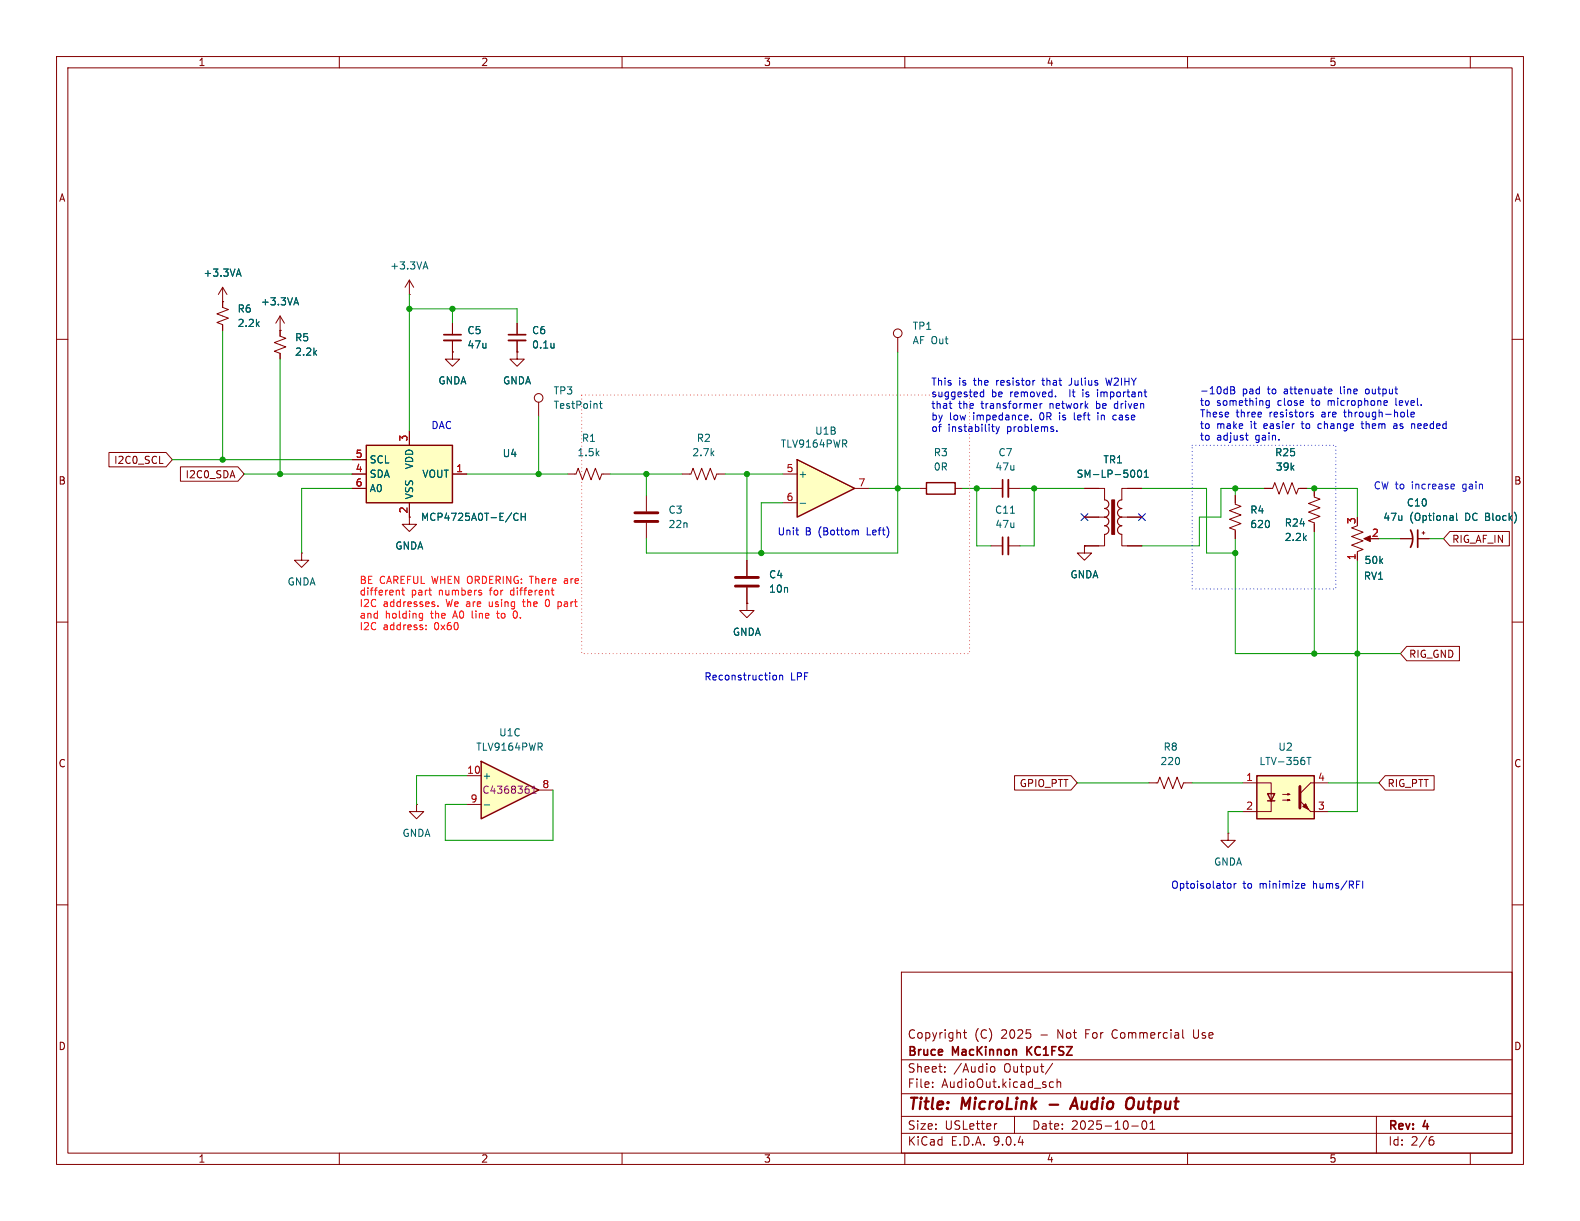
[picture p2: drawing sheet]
<svg xmlns="http://www.w3.org/2000/svg" width="279mm" height="216mm" viewBox="0 0 279 216" stroke-linecap="round" stroke-linejoin="round" font-family="sans-serif">
<g fill="none" stroke="#840000" stroke-width=".18">
<path d="M10 10h259.4v195.9h-259.4zM12 12h255.4v191.9h-255.4zM60 10v2M110 10v2M160 10v2M210 10v2M260 10v2M10 60h2M267.4 60h2M223.5 86.4h1.5l.4-1.1 .8 2.1 .7-2.1 .8 2.1 .8-2.1 .7 2.1 .4-1h1.5M240 93l-1 .3 2 .8-2 .8 2 .7-2 .8 2 .8-1 .3v1.6M241.6 95.3h1"/>
<path d="M10 110h2M267.4 110h2M10 160h2M159.4 171.9h108v32h-108zM267.4 160h2M159.4 197.4h108M159.4 193.4h108M159.4 187.4h108M164.9 192.1v.2M164.9 191.4v.1M167.1 189.4v.2M167.1 188.7v.1"/>
<path d="M170.4 182.6h.5M170.6 182.1v1.3l.3 .2M175.1 188.9l.3-.3 .4 .1 .1 .2v.4l-.1 .2-.4 .1-.3-.3M176.3 198.7l-.3 .1M179.4 197.4v3M185.6 192.1l.3 .2 .4-.1M186.1 188l-1.2 1.9M186.3 191.4l-.4-.1-.3 .1M186.9 191.4l.2-.1 .4 .1 .1 .9M186.9 190.8v1.5M200.1 199.1h1.2M202.1 198.3a.81 .81 0 0 0 .3 1.4l.2-.2 .2-.4-.2-.8"/>
<path d="M203.4 199.7h.8M203.4 198.6l.4-.4v1.5M209.1 182.1v1.3l.3 .2M211.1 182.1v1.2l.1 .2M243.4 197.4v6.5M60 203.9v2M110 203.9v2M159.4 200.4h108M160 203.9v2M210 203.9v2M253 201.6h.4l.2 .2-.1 .5-.5 .2M253.4 201l-.4 .1"/>
<path d="M260 203.9v2"/>
</g>
<path d="M185.6 195.3h1.5M189.2 196.1l.9-2 .5 2M189.5 195.5h.9M199.8 194.1l.5 .1a1.41 1.41 0 0 1-.2 1.8" fill="none" stroke="#840000" stroke-width=".4"/>
<path d="M181.6 185.1v1.5M182.5 185.1l-.9 .8" fill="none" stroke="#840000" stroke-width=".3"/>
<path d="M241.2 95.3l1.1-.6v1.1z" fill="#840000" stroke="#840000" stroke-width=".18"/>
<path d="M141 81.3l10.1 5.1-10.1 5z" fill="#ffffc2"/>
<path d="M141 81.3l10.1 5.1-10.1 5z" fill="none" stroke="#840000" stroke-width=".25"/>
<path d="M80 57.2v2M80 60.2v2M91.4 62.2v1.3h1.3l-1.3 1.3-1.2-1.3h1.2M91.4 62.2h.1M138.4 83.8h2.6M138.4 88.9h2.6M151.1 86.4h2.6M132.1 106.7v1.3h1.2l-1.2 1.2-1.3-1.2h1.3M132.1 106.7h.1" fill="none" stroke="#840000" stroke-width=".18"/>
<path d="M141.5 89h1" fill="none" stroke="#006464" stroke-width=".18"/>
<path d="M78.5 59.2h3" fill="none" stroke="#840000" stroke-width=".3"/>
<path d="M78.5 60.2h3" fill="none" stroke="#840000" stroke-width=".33"/>
<path d="M85.1 134.6l10.1 5.1-10.1 5.1z" fill="#ffffc2"/>
<path d="M163.8 85.3h5.1v2.1h-5.1zM85.1 134.6l10.1 5.1-10.1 5.1z" fill="none" stroke="#840000" stroke-width=".25"/>
<g fill="none" stroke="#840000" stroke-width=".18">
<path d="M72.4 52.1h.1M72.4 49.5l-.8 1.3M72.4 49.5l.8 1.3M72.4 49.5v2.6M91.4 57.2v2M80 62.2v1.3h1.3l-1.3 1.3-1.3-1.3h1.3M80 62.2h.1M91.4 60.2v2M95.2 71.1v2.6M53.3 97.8v1.3h1.3l-1.3 1.2-1.2-1.2h1.2M53.3 97.8h.1M72.4 91.4v1.3h1.3l-1.3 1.3-1.3-1.3h1.3"/>
<path d="M100.3 83.8h1.6l.3-1 .8 2 .8-2 .7 2 .8-2 .7 2 .4-1h1.5M132.1 99.1v2.8M162.6 86.4h1.2M168.9 86.4h1.3M175.3 96.5h2M178.3 96.5h2M191.8 96.5v1.3h1.2l-1.2 1.3-1.3-1.3h1.3M191.8 96.5h.1M218.4 87.6v1.6l1.1 .3-2.1 .8 2.1 .8-2.1 .7 2.1 .8-2.1 .7 1 .4v1.6M232.4 86.4v1.5l1 .4-2 .7 2 .8-2 .8 2 .7-2 .8 1 .4v1.5M247.6 95.3h2.1M250.7 95.3h2"/>
<path d="M251.5 94.2h.5M251.7 94v.5M132.1 103.9v2.8M82.5 137.2h2.6M95.2 139.7h2.6M203.2 138.4h1.5l.4-1 .8 2 .7-2 .8 2 .8-2 .7 2 .4-1h1.5M73.7 142.2v1.3h1.2l-1.2 1.3-1.3-1.3h1.3M73.7 142.2h.1M82.5 142.2h2.6M217.2 147.3v1.3h1.2l-1.2 1.3-1.3-1.3h1.3M217.2 147.3h.1"/>
<circle cx="95.2" cy="70.4" r=".76"/>
</g>
<path d="M74.9 47.2h.6M75.2 46.3l.5 1.3M98 60.7v.8M98 61.4l-.1 .1M106 71.4h.5M106.2 70.9v1.1l.3 .2M178.7 90.7h.7M256.9 91.2l.1 .8M257 92h-.2M257 91.5h-.2M257.6 90.7v1.1l.1 .2M85.6 142.3h1" fill="none" stroke="#006464" stroke-width=".18"/>
<path d="M94.1 139.4l.3-.4v1.3M94.1 140.3h.7" fill="none" stroke="#840084" stroke-width=".18"/>
<path d="M130 102.1h4.1M130 103.6h4.1" fill="none" stroke="#840000" stroke-width=".51"/>
<path d="M89.9 59.2h3.1M177.3 95v3M249.4 93.7a3.2 3.2 0 0 1 0 3.1M250.7 93.7v3.1" fill="none" stroke="#840000" stroke-width=".3"/>
<path d="M89.9 60.2h3.1M178.3 95v3" fill="none" stroke="#840000" stroke-width=".33"/>
<path d="M222.2 137.2h10.2v7.6h-10.2z" fill="#ffffc2"/>
<path d="M222.2 137.2h10.2v7.6h-10.2zM224.2 140.3h1.2l-.6 1.3zM224.2 141.6h1.2" fill="none" stroke="#840000" stroke-width=".25"/>
<g fill="none" stroke="#840000" stroke-width=".18">
<path d="M158.7 59.7v2.5M114.3 87.6v2.8M114.3 92.5v2.8M120.6 83.8h1.6l.4-1 .7 2 .8-2 .7 2 .8-2 .8 2 .3-1h1.6M175.3 86.4h2M178.3 86.4h2M191.8 86.4h3.5v2M191.8 91.4h2.5M195.3 94.5v2h-3.5M198.4 94.5v2h3.5M199.4 91.4h2.5M201.9 86.4h-3.5v2"/>
<path d="M219.7 138.4h5.1v3.3M234.9 138.4h-3.1l-1.9 1.9M224.8 141.6v1.9h-5.1M226.8 140.5h1.3l-.4 .1v-.3l.4 .2M226.8 141.5h1.3l-.4 .1v-.2l.4 .1M231.8 143.5h3.1"/>
<circle cx="158.7" cy="58.9" r=".76"/>
</g>
<path d="M112.3 90.7h4M112.3 92.2h4M229.9 139.1v3.8" fill="none" stroke="#840000" stroke-width=".51"/>
<g fill="#840000" stroke="#840000" stroke-width=".18">
<path d="M230.4 142.6l.5-.5 .5 1z"/>
<path d="M229.9 141.6l1.9 1.9z"/>
<path d="M194.3 91.4h1z"/>
<path d="M196.6 88.4h.5v6.1h-.5z"/>
<path d="M198.4 91.4h1z"/>
</g>
<path d="M200.4 83.1a.79 .79 0 0 1 0 1.3M201.3 83.3l.1-.2a.68 .68 0 0 1 .5 .7 .68 .68 0 0 1-.5 .6l-.1-.1-.2-.4zM202.4 84.4h.7M202.4 83.5l.3-.4v1.3M231.1 133.9h.7M231.5 133.9v1.3" fill="none" stroke="#006464" stroke-width=".18"/>
<path d="M195.3 88.4a.76 .76 0 0 1 .8 .8 .76 .76 0 0 1-.8 .7 .77 .77 0 0 1 .8 .8 .77 .77 0 0 1-.8 .7 .76 .76 0 0 1 .8 .8 .76 .76 0 0 1-.8 .8 .77 .77 0 0 1 .8 .7 .77 .77 0 0 1-.8 .8M198.4 88.4a.77 .77 0 0 0-.8 .8 .77 .77 0 0 0 .8 .7 .76 .76 0 0 0-.8 .8 .76 .76 0 0 0 .8 .7 .76 .76 0 0 0-.8 .8 .76 .76 0 0 0 .8 .8 .76 .76 0 0 0-.8 .7 .76 .76 0 0 0 .8 .8" fill="none" stroke="#840000" stroke-width=".2"/>
<path d="M177.3 84.8v3.1" fill="none" stroke="#840000" stroke-width=".3"/>
<path d="M178.3 84.8v3.1" fill="none" stroke="#840000" stroke-width=".33"/>
<path d="M64.8 78.7h15.2v10.2h-15.2z" fill="#ffffc2"/>
<path d="M64.8 78.7h15.2v10.2h-15.2z" fill="none" stroke="#840000" stroke-width=".25"/>
<g fill="none" stroke="#840000" stroke-width=".18">
<path d="M39.4 50.8v3.6l1 .3-2 .8 2 .8-2 .7 1 .4v1M39.4 53.3h.1M39.4 50.8l-.8 1.3M39.4 50.8l.7 1.3M49.5 58.4h.1M49.5 55.9v3.5l1 .4-2 .8 2 .7-2 .8 1 .4v1M49.5 55.9l-.7 1.3M49.5 55.9l.8 1.3M80 57.2v2M91.4 57.2v2M72.4 76.2v2.5M80 62.2h.1"/>
<path d="M80 60.2v2M91.4 62.2h.1M91.4 60.2v2M19.3 80h10.1l1.1 1.3-1.1 1.3h-10.1zM28.2 82h.6M31.9 82.5h10.2l1.1 1.3-1.1 1.3h-10.2zM62.2 81.3h2.6M62.2 83.8h2.6M62.2 86.4h2.6M72.4 88.9v2.5M80 83.8h2.5M132.1 99.1v2.8"/>
<path d="M191.8 96.5h.1M191.8 86.4h2.5M191.8 91.4h2.5M191.8 96.5h2.5M199.4 86.4h2.5M199.4 91.4h2.5M199.4 96.5h2.5M218.4 87.6v1.3M218.4 94v1.3M223.5 86.4h1.3M229.9 86.4h1.2M232.4 86.4v1.2"/>
<path d="M232.4 92.7v1.3M240 97.8v1.3M247.6 95.3h2.1M250.7 95.3h2M256.4 94h10.5v2.5h-10.5l-1.1-1.2zM132.1 106.7h.1M132.1 103.9v2.8M248.8 114.3h9.3v2.5h-9.3l-1.2-1.2zM179.4 137.2h10l1.1 1.2-1.1 1.3h-10zM245 137.2h8.6v2.5h-8.6l-1.2-1.3z"/>
</g>
<g fill="none" stroke="#006464" stroke-width=".18">
<path d="M41.9 48.5h.6M42.2 47.6l.4 1.2M52.1 53.6h.6M52.4 52.6l.4 1.3M98 60.7v.8M98 61.4l-.1 .1M91.6 90.9a.6 .6 0 0 0-.8 .4 .6 .6 0 0 0 .6 .7l.2-.1M92.2 90.7v1.3M92.2 91.4h.7M92.9 90.7v1.3M200.4 83.1a.79 .79 0 0 1 0 1.3M201.3 83.3l.1-.2a.68 .68 0 0 1 .5 .7 .68 .68 0 0 1-.5 .6l-.1-.1-.2-.4z"/>
<path d="M202.4 84.4h.7M202.4 83.5l.3-.4v1.3M256.9 91.2l.1 .8M257 92h-.2M257 91.5h-.2M257.6 90.7v1.1l.1 .2"/>
</g>
<g fill="none" stroke="#009600" stroke-width=".18">
<path d="M39.4 58.4v22.9M72.4 52.1v24.1M72.4 54.6h19v2.6M80 54.6v2.6M49.5 63.5v20.3M95.2 73.7v10.1M158.7 62.2v35.6h-44.4v-2.5M30.5 81.3h31.7M43.2 83.8h19M62.2 86.4h-8.9v11.4M82.5 83.8h17.8M107.9 83.8h12.7"/>
<path d="M114.3 83.8v3.8M128.3 83.8h10.1M132.1 83.8v15.3M138.4 88.9h-3.8v8.9M153.7 86.4h8.9M170.2 86.4h5.1M172.7 86.4v10.1h2.6M180.3 86.4h11.5M182.9 86.4v10.1h-2.6M201.9 86.4h11.5v11.4h5M218.4 95.3v20.3h29.2M218.4 86.4v1.2"/>
<path d="M223.5 86.4h-7.6v5h-3.8v5.1h-10.2M231.1 86.4h8.9v5M232.4 94v21.6M240 99.1v44.4h-5.1M243.8 95.3h3.8M252.7 95.3h2.6M82.5 137.2h-8.8v5M97.8 139.7v8.9h-19.1v-6.4h3.8M190.5 138.4h12.7M210.8 138.4h8.9M234.9 138.4h8.9M219.7 143.5h-2.5v3.8"/>
</g>
<path d="M191.2 90.8l1.2 1.2M192.4 90.8l-1.2 1.2M201.3 90.8l1.2 1.2M202.5 90.8l-1.2 1.2" fill="none" stroke="#000084" stroke-width=".18"/>
<g fill="none" stroke="#0000c2" stroke-width=".18">
<path d="M167.8 71.4h.5M168.1 72.1l.2 .1M173.9 68.9v1.3M173.9 69.4l-.3-.1-.3 .3 .2 .5h.4M175.3 75.4h.5M175.5 75v1.1l.3 .2M176.1 75.4l.3 .9M176.4 76.3l-.3 .4M176.7 75.4l-.3 .9M181.7 73.5l.1 .2-.6 .1M182.4 74.1v.1M183 67.3h-.2"/>
<path d="M183.2 71.4l.2 .3-.6 .1M183.3 72.1l-.1 .1M183.9 71.4v.8M184.3 71.4l-.4 .2M186.6 70v.2M186.9 76.2v.1M189.3 68.1h-.3M190 73v1.1l.2 .1M191.5 68.9v.1M191.5 69.3v.9M194.1 68.9v.1M194.1 69.3v.9"/>
<path d="M194.1 73v.1M194.1 73.4v.8M195.5 66.8l.3 1.3 .3-.9M196.8 74l.2 .2h.4M197.2 71.4l-.2 .2 .2 .5M197.4 73.5l-.4-.1-.2 .2M217.6 68.4h.5l.2 .2-.2 .4 .2 .1 .1 .3-.3 .2h-.5zM217.6 69h.5M220.2 77h.5M220.4 77.6l.3 .2M223.9 72l.3 .1M224.5 70.8v1.1l-.2 .1"/>
<path d="M224.5 70.9l-.4-.1-.2 .3 .1 .5h.5M231.8 73.2l.4 .2 .1 .1-.2 .2h-.4M231.8 72.9h.4M233.3 74.9l-.2 .3v.3l.2 .3M235.1 68.8l.4 .1v.2l-.6 .1M235.5 69.6h-.4M240.7 74.9h.5M240.9 74.5v1.1l.3 .2M241.6 68.9l-.1 .1 .1 .6M244.9 70.8l.4 .1v.2l-.6 .2M245.3 71.6l-.4 .1M246.5 75h.5"/>
<path d="M246.8 70.4v1.1l.2 .2M247 75.2l-.4 .1-.2 .2 .2 .3 .4-.1M248.9 72.5v1l.2 .2M249.5 73.3l.6-.1-.1-.3h-.3l-.2 .2 .1 .6h.4M249.8 74.9l.4 .2v.7M140.7 93.7h.5M141.1 94.6h.1M151.4 93.7l.4 .2v.7M136.7 119.5l.4-.1 .2 .2-.1 .6h-.3l-.2-.1M137.9 119.5l.1-.1 .3 .1 .1 .7M137.9 119.4v.8M217.1 156.3l.4-.1 .2 .3-.1 .4-.1 .2-.4-.1"/>
<path d="M218.2 156.2v.9M218.6 156.2l-.4 .3M230.3 156.2l.4 .1 .1 .2-.6 .1M230.7 157l-.4 .1M241 155.8v1.3"/>
</g>
<g fill="none" stroke="#ff0c08" stroke-width=".18">
<path d="M70.4 104.4l.2 .1v.7M71 104.4h.5M71.2 103.9v1.1l.3 .2M74.2 109.2h.5M74.2 108.5h.5M74.7 108.5v1l-.1 .2M75.3 111.2v.1M75.3 110.6v.1M76.8 106.9v.3M77.4 107.1v.2M85.1 104.8v.4M87.8 108.5h.5"/>
<path d="M88 108v1.2M90.8 108.3v.8l.4 .2M92.4 106.4h.5M92.6 106v1.2M96.7 106a.72 .72 0 0 0 .2 1.3M97.5 104.4h.5M97.7 105.2h.3M98.8 106.4l.4 .1M99.2 107.1l-.4 .2M99.9 102.3l-.1 .1M99.9 102.7l-.1 .2 .1 .3"/>
</g>
<path d="M256.8 85.6l.3 .1 .1 .2-.6 .1M257.1 86.4l-.3 .1" fill="none" stroke="#101eff" stroke-width=".18"/>
<path d="M210.8 78.7h25.4v25.4h-25.4z" fill="none" stroke="#0a11ff" stroke-width=".18" stroke-dasharray="0 .6"/>
<path d="M102.9 69.9h68.5v45.7h-68.5z" fill="none" stroke="#ff3748" stroke-width=".18" stroke-dasharray="0 .6"/>
<g fill="#009600" stroke="#009600" stroke-width=".18">
<circle cx="240" cy="115.6" r=".46"/>
<circle cx="232.4" cy="86.4" r=".46"/>
<circle cx="232.4" cy="115.6" r=".46"/>
<circle cx="134.6" cy="97.8" r=".46"/>
<circle cx="132.1" cy="83.8" r=".46"/>
<circle cx="158.7" cy="86.4" r=".46"/>
<circle cx="114.3" cy="83.8" r=".46"/>
<circle cx="172.7" cy="86.4" r=".46"/>
<circle cx="218.4" cy="86.4" r=".46"/>
<circle cx="218.4" cy="97.8" r=".46"/>
<circle cx="182.9" cy="86.4" r=".46"/>
<circle cx="49.5" cy="83.8" r=".46"/>
<circle cx="72.4" cy="54.6" r=".46"/>
<circle cx="80" cy="54.6" r=".46"/>
<circle cx="39.4" cy="81.3" r=".46"/>
<circle cx="95.2" cy="83.8" r=".46"/>
</g>
<g font-size="2.8" fill="#840000">
<text x="160.4" y="196.8">Title:</text>
<text x="170.1" y="196.8">MicroLink</text>
<text x="191.2" y="196.8">Audio</text>
<text x="201.6" y="196.8">Output</text>
</g>
<g font-size="2.1" fill="#840000">
<text x="160.4" y="183.9">Copyright</text>
<text x="172.3" y="183.9">(C)</text>
<text x="177.1" y="183.9">2025</text>
<text x="184.1" y="183.9">-</text>
<text x="187.2" y="183.9">Not</text>
<text x="192.3" y="183.9">For</text>
<text x="197.2" y="183.9">Commercial</text>
<text x="211.7" y="183.9">Use</text>
<text x="160.4" y="189.9">Sheet:</text>
<text x="160.4" y="187.1">Bruce</text>
<text x="168.5" y="187.1">MacKinnon</text>
<text x="168.6" y="189.9">/Audio</text>
<text x="177.6" y="189.9">Output/</text>
<text x="182.2" y="187.1">KC1FSZ</text>
<text x="160.4" y="192.6">File:</text>
<text x="166.5" y="192.6">AudioOut.kicad_sch</text>
<text x="160.4" y="202.8">KiCad</text>
<text x="160.4" y="200">Size:</text>
<text x="167.1" y="200">USLetter</text>
<text x="168.1" y="202.8">E.D.A.</text>
<text x="175.7" y="202.8">9.0.4</text>
<text x="182.4" y="200">Date:</text>
<text x="189.4" y="200">2025-10-01</text>
<text x="245.4" y="200.2">Rev:</text>
<text x="245.4" y="202.8">Id:</text>
<text x="249.5" y="202.8">2/6</text>
<text x="251.8" y="200.2">4</text>
</g>
<g font-size="1.8" fill="#840000">
<text x="35" y="11.9">1</text>
<text x="85" y="11.9">2</text>
<text x="135" y="11.9">3</text>
<text x="185" y="11.9">4</text>
<text x="235" y="11.9">5</text>
<text x="10.3" y="35.9">A</text>
<text x="267.7" y="35.9">A</text>
<text x="20.1" y="82.2">I2C0_SCL</text>
<text x="10.3" y="85.9">B</text>
<text x="32.7" y="84.8">I2C0_SDA</text>
<text x="267.7" y="85.9">B</text>
<text x="256.7" y="96.2">RIG_AF_IN</text>
<text x="249.1" y="116.5">RIG_GND</text>
<text x="10.3" y="135.9">C</text>
<text x="267.7" y="135.9">C</text>
<text x="180.2" y="139.4">GPIO_PTT</text>
<text x="245.3" y="139.4">RIG_PTT</text>
<text x="10.3" y="185.9">D</text>
<text x="267.7" y="185.9">D</text>
<text x="35" y="205.8">1</text>
<text x="85" y="205.8">2</text>
<text x="135" y="205.8">3</text>
<text x="185" y="205.8">4</text>
<text x="235" y="205.8">5</text>
</g>
<g font-size="1.8" fill="#006464">
<text x="68.9" y="47.9">+3.3VA</text>
<text x="35.9" y="49.1">+3.3VA</text>
<text x="41.9" y="55.5">R6</text>
<text x="41.9" y="58">2.2k</text>
<text x="46" y="54.2">+3.3VA</text>
<text x="82.6" y="59.3">C5</text>
<text x="94" y="59.3">C6</text>
<text x="161.3" y="58.5">TP1</text>
<text x="52.1" y="60.6">R5</text>
<text x="52.1" y="63.1">2.2k</text>
<text x="82.6" y="61.8">47u</text>
<text x="94" y="61.8">0.1u</text>
<text x="161.3" y="61.1">AF Out</text>
<text x="77.4" y="68.2">GNDA</text>
<text x="88.9" y="68.2">GNDA</text>
<text x="97.8" y="70">TP3</text>
<text x="97.8" y="72.5">TestPoint</text>
<text x="144" y="77.1">U1B</text>
<text x="65.3" y="82.1">SCL</text>
<text x="73.3" y="83.1" transform="rotate(-90 73.3 83.1)">VDD</text>
<text x="88.8" y="81">U4</text>
<text x="102" y="80.9">1.5k</text>
<text x="102.8" y="78.3">R1</text>
<text x="122.3" y="80.9">2.7k</text>
<text x="123.1" y="78.3">R2</text>
<text x="138" y="79.3">TLV9164PWR</text>
<text x="165" y="80.9">R3</text>
<text x="165" y="83.4">0R</text>
<text x="175.9" y="83.4">47u</text>
<text x="176.5" y="80.9">C7</text>
<text x="195" y="82.1">TR1</text>
<text x="225.4" y="80.9">R25</text>
<text x="225.5" y="83.4">39k</text>
<text x="65.3" y="84.7">SDA</text>
<text x="65.3" y="87.2">A0</text>
<text x="73.3" y="88.4" transform="rotate(-90 73.3 88.4)">VSS</text>
<text x="74.6" y="84.7">VOUT</text>
<text x="141.1" y="84.7">+</text>
<text x="190.3" y="84.7">SM-LP-5001</text>
<text x="248.7" y="89.8">C10</text>
<text x="74.3" y="92.3">MCP4725A0T-E/CH</text>
<text x="118.1" y="91">C3</text>
<text x="118.1" y="93.6">22n</text>
<text x="175.9" y="91">C11</text>
<text x="175.9" y="93.6">47u</text>
<text x="221" y="91">R4</text>
<text x="221" y="93.6">620</text>
<text x="227.1" y="95.9">2.2k</text>
<text x="227.1" y="93.3">R24</text>
<text x="244.5" y="92.3">47u</text>
<text x="249.3" y="92.3">(Optional</text>
<text x="259.2" y="92.3">DC Block)</text>
<text x="69.8" y="97.4">GNDA</text>
<text x="241.2" y="99.9">50k</text>
<text x="50.8" y="103.7">GNDA</text>
<text x="135.9" y="102.5">C4</text>
<text x="135.9" y="105">10n</text>
<text x="189.2" y="102.5">GNDA</text>
<text x="241.1" y="102.7">RV1</text>
<text x="129.5" y="112.6">GNDA</text>
<text x="88.2" y="130.4">U1C</text>
<text x="84.1" y="132.9">TLV9164PWR</text>
<text x="205.1" y="135.5">220</text>
<text x="205.7" y="132.9">R8</text>
<text x="222.6" y="135.5">LTV-356T</text>
<text x="226" y="132.9">U2</text>
<text x="85.2" y="138">+</text>
<text x="71.1" y="148.2">GNDA</text>
<text x="214.6" y="153.3">GNDA</text>
</g>
<g font-size="1.8" fill="#0000c2">
<text x="164.6" y="68.3">This</text>
<text x="164.6" y="70.3">suggested</text>
<text x="169.5" y="68.3">is</text>
<text x="172.3" y="68.3">the</text>
<text x="175.3" y="70.3">be</text>
<text x="176.5" y="68.3">resistor</text>
<text x="178.7" y="70.3">removed.</text>
<text x="184.8" y="68.3">that</text>
<text x="189.6" y="70.3">It</text>
<text x="189.7" y="68.3">Julius</text>
<text x="192.1" y="70.3">is</text>
<text x="194.9" y="70.3">important</text>
<text x="196.5" y="68.3">W2IHY</text>
<text x="212.1" y="69.8">-10dB</text>
<text x="212.1" y="71.8">to</text>
<text x="215.1" y="71.8">something</text>
<text x="219.7" y="69.8">pad</text>
<text x="224.3" y="69.8">to</text>
<text x="226" y="71.8">close</text>
<text x="227.3" y="69.8">attenuate</text>
<text x="232.2" y="71.8">to</text>
<text x="235.3" y="71.8">microphone</text>
<text x="237.5" y="69.8">line</text>
<text x="242.1" y="69.8">output</text>
<text x="247.5" y="71.8">level.</text>
<text x="76.2" y="76">DAC</text>
<text x="164.6" y="72.4">that</text>
<text x="164.6" y="74.4">by</text>
<text x="164.6" y="76.5">of</text>
<text x="167.6" y="76.5">instability</text>
<text x="167.9" y="74.4">low</text>
<text x="169.5" y="72.4">the</text>
<text x="172.2" y="74.4">impedance.</text>
<text x="173.6" y="72.4">transformer</text>
<text x="178.2" y="76.5">problems.</text>
<text x="184.1" y="74.4">0R</text>
<text x="185.9" y="72.4">network</text>
<text x="187.8" y="74.4">is</text>
<text x="190.6" y="74.4">left</text>
<text x="194.3" y="72.4">be</text>
<text x="195" y="74.4">in</text>
<text x="197.7" y="72.4">driven</text>
<text x="197.9" y="74.4">case</text>
<text x="212.1" y="73.9">These</text>
<text x="212.1" y="75.9">to</text>
<text x="212.1" y="78">to</text>
<text x="215.1" y="75.9">make</text>
<text x="215.1" y="78">adjust</text>
<text x="218.6" y="73.9">three</text>
<text x="221.3" y="75.9">it</text>
<text x="222.1" y="78">gain.</text>
<text x="223.8" y="75.9">easier</text>
<text x="224.6" y="73.9">resistors</text>
<text x="230.7" y="75.9">to</text>
<text x="233.7" y="75.9">change</text>
<text x="234" y="73.9">are</text>
<text x="238.2" y="73.9">through-hole</text>
<text x="241.7" y="75.9">them</text>
<text x="247.5" y="75.9">as</text>
<text x="250.8" y="75.9">needed</text>
<text x="137.4" y="94.7">Unit</text>
<text x="142.4" y="94.7">B</text>
<text x="144.8" y="94.7">(Bottom</text>
<text x="153.6" y="94.7">Left)</text>
<text x="124.5" y="120.4">Reconstruction</text>
<text x="139.8" y="120.4">LPF</text>
<text x="207" y="157.2">Optoisolator</text>
<text x="219.8" y="157.2">to</text>
<text x="222.8" y="157.2">minimize</text>
<text x="232.5" y="157.2">hums/RFI</text>
</g>
<g font-size="1.8" fill="#a90000">
<text x="62.8" y="81">5</text>
<text x="62.8" y="83.6">4</text>
<text x="72.1" y="78.2" transform="rotate(-90 72.1 78.2)">3</text>
<text x="80.6" y="83.6">1</text>
<text x="139" y="83.6">5</text>
<text x="62.8" y="86.1">6</text>
<text x="139" y="88.6">6</text>
<text x="151.7" y="86.1">7</text>
<text x="72.1" y="90.9" transform="rotate(-90 72.1 90.9)">2</text>
<text x="239.8" y="92.8" transform="rotate(-90 239.8 92.8)">3</text>
<text x="242.5" y="95">2</text>
<text x="239.8" y="99.1" transform="rotate(-90 239.8 99.1)">1</text>
<text x="82.5" y="136.9">10</text>
<text x="83.1" y="142">9</text>
<text x="95.8" y="139.4">8</text>
<text x="220.3" y="138.2">1</text>
<text x="220.3" y="143.3">2</text>
<text x="233" y="138.2">4</text>
<text x="233" y="143.3">3</text>
</g>
<g font-size="1.8" fill="#101eff">
<text x="242.8" y="86.6">CW to</text>
<text x="249.8" y="86.6">increase</text>
<text x="258.9" y="86.6">gain</text>
</g>
<g font-size="1.8" fill="#ff0c08">
<text x="63.5" y="103.3">BE CAREFUL WHEN ORDERING:</text>
<text x="63.5" y="105.4">different</text>
<text x="63.5" y="107.4">I2C</text>
<text x="67.8" y="107.4">addresses.</text>
<text x="72.7" y="105.4">part</text>
<text x="77.7" y="105.4">numbers</text>
<text x="79" y="107.4">We are</text>
<text x="86.9" y="105.4">for</text>
<text x="86.9" y="107.4">using</text>
<text x="90.7" y="105.4">different</text>
<text x="93.2" y="107.4">the</text>
<text x="94.2" y="103.3">There</text>
<text x="97.3" y="107.4">0</text>
<text x="99.7" y="107.4">part</text>
<text x="100.4" y="103.3">are</text>
<text x="63.5" y="109.5">and</text>
<text x="63.5" y="111.5">I2C</text>
<text x="67.8" y="111.5">address:</text>
<text x="68.1" y="109.5">holding</text>
<text x="76.3" y="109.5">the</text>
<text x="76.9" y="111.5">0x60</text>
<text x="80.4" y="109.5">A0</text>
<text x="83.9" y="109.5">line</text>
<text x="88.6" y="109.5">to</text>
<text x="91.6" y="109.5">0.</text>
</g>
<text font-size="1.8" fill="#840084" x="85.2" y="140.6">C4368361</text>
</svg>
